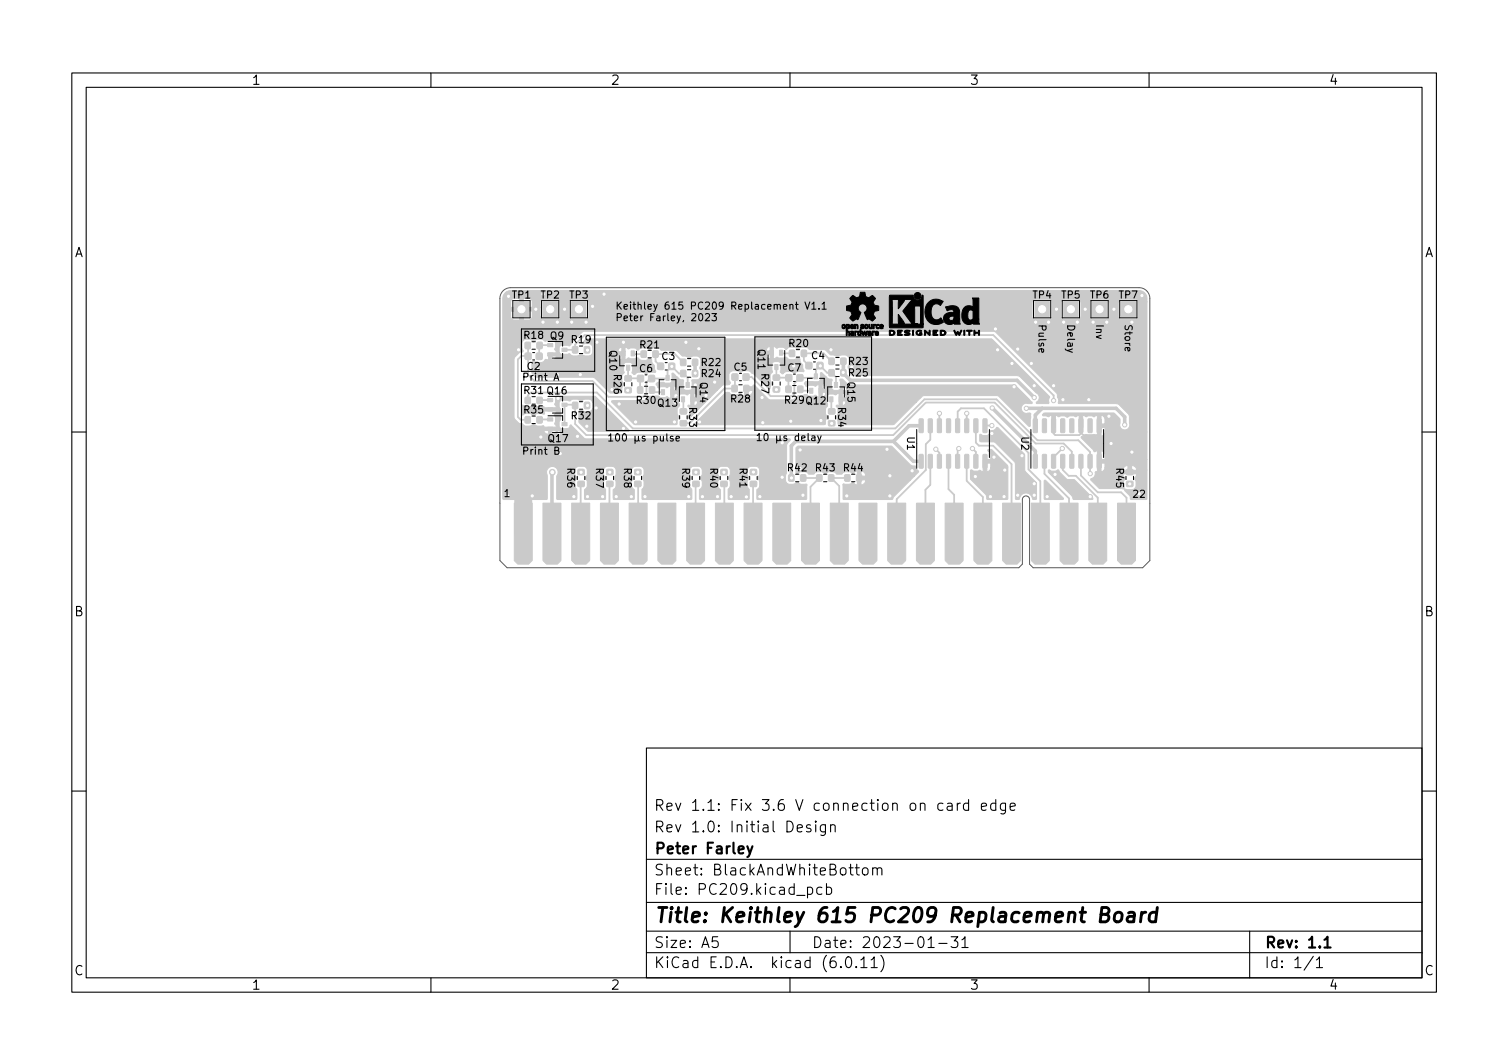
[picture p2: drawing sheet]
<svg xmlns="http://www.w3.org/2000/svg" width="210mm" height="148mm" viewBox="0 0 210 148" stroke-linecap="round" stroke-linejoin="round" font-family="sans-serif">
<g fill="#cacaca" stroke="#cacaca" stroke-width=".14">
<path d="M71.6 70.1h2.5v8l-.5 .5h-1.5l-.5-.5z"/>
<path d="M75.6 70.1h2.5v8l-.5 .5h-1.5l-.5-.5z"/>
<path d="M79.6 70.1h2.5v8l-.5 .5h-1.5l-.5-.5z"/>
<path d="M83.6 70.1h2.5v8l-.5 .5h-1.5l-.5-.5z"/>
<path d="M87.6 70.1h2.5v8l-.5 .5h-1.5l-.5-.5z"/>
<path d="M91.6 70.1h2.5v8l-.5 .5h-1.5l-.5-.5z"/>
<path d="M95.6 70.1h2.5v8l-.5 .5h-1.5l-.5-.5z"/>
<path d="M99.6 70.1h2.5v8l-.5 .5h-1.5l-.5-.5z"/>
<path d="M103.6 70.1h2.5v8l-.5 .5h-1.5l-.5-.5z"/>
<path d="M107.6 70.1h2.5v8l-.5 .5h-1.5l-.5-.5z"/>
<path d="M111.6 70.1h2.5v8l-.5 .5h-1.5l-.5-.5z"/>
<path d="M115.6 70.1h2.5v8l-.5 .5h-1.5l-.5-.5z"/>
<path d="M119.6 70.1h2.5v8l-.5 .5h-1.5l-.5-.5z"/>
<path d="M123.6 70.1h2.5v8l-.5 .5h-1.5l-.5-.5z"/>
<path d="M127.6 70.1h2.5v8l-.5 .5h-1.5l-.5-.5z"/>
<path d="M131.6 70.1h2.5v8l-.5 .5h-1.5l-.5-.5z"/>
<path d="M135.6 70.1h2.5v8l-.5 .5h-1.5l-.5-.5z"/>
<path d="M139.6 70.1h2.5v8l-.5 .5h-1.5l-.5-.5z"/>
<path d="M143.6 70.1h2.5v8l-.5 .5h-1.5l-.5-.5z"/>
<path d="M147.6 70.1h2.5v8l-.5 .5h-1.5l-.5-.5z"/>
<path d="M151.6 70.1h2.5v8l-.5 .5h-1.5l-.5-.5z"/>
<path d="M155.6 70.1h2.5v8l-.5 .5h-1.5l-.5-.5z"/>
<path d="M94.8 50h.7v.9h-.7z"/>
<path d="M96.4 50h.7v.9h-.7z"/>
<path d="M93.1 50.6h.8v.8h-.8z"/>
<path d="M91.6 50.6h.8v.8h-.8z"/>
<path d="M103.5 52.1h.8v.8h-.8z"/>
<path d="M101.9 52.1h.8v.8h-.8z"/>
<path d="M156.1 42.1h2v2h-2z"/>
<path d="M113.7 66.1h.7v.9h-.7z"/>
<path d="M115.4 66.1h.7v.9h-.7z"/>
<path d="M115.4 51.5h.7v.8h-.7z"/>
<path d="M117.1 51.5h.7v.8h-.7z"/>
<path d="M90.4 53.9h.7v.8h-.7z"/>
<path d="M88.8 53.9h.7v.8h-.7z"/>
<path d="M152.1 42.1h2v2h-2z"/>
<path d="M96.5 67h.8v.7h-.8z"/>
<path d="M96.5 65.4h.8v.7h-.8z"/>
<path d="M143.9 63.3h.4l.2 .1v1.7l-.1 .1-.5-.1z"/>
<path d="M145.2 63.3h.4l.1 .1v1.7l-.1 .1-.5-.1z"/>
<path d="M146.4 63.3h.5l.1 .1v1.7l-.1 .1-.5-.1z"/>
<path d="M147.7 63.3h.4l.2 .1v1.7l-.1 .1-.5-.1z"/>
<path d="M149 63.3h.4l.1 .1v1.7l-.1 .1-.4-.1z"/>
<path d="M150.3 63.3h.4l.1 .1v1.7l-.1 .1-.5-.1z"/>
<path d="M151.5 63.3h.4l.2 .1v1.7l-.1 .1-.5-.1z"/>
<path d="M152.8 63.3h.4l.1 .1 .1 1.7-.1 .1-.5-.1z"/>
<path d="M152.8 58.4l.4-.1 .1 .1 .1 1.7-.1 .1h-.5z"/>
<path d="M151.5 58.4l.4-.1 .2 .1v1.7l-.1 .1h-.5z"/>
<path d="M150.3 58.4l.4-.1 .1 .1v1.7l-.1 .1h-.5z"/>
<path d="M149 58.4l.4-.1 .1 .1v1.7l-.1 .1h-.4z"/>
<path d="M147.7 58.4l.4-.1 .2 .1v1.7l-.1 .1h-.5z"/>
<path d="M146.4 58.4l.5-.1 .1 .1v1.7l-.1 .1h-.5z"/>
<path d="M145.2 58.4l.4-.1 .1 .1v1.7l-.1 .1h-.5z"/>
<path d="M143.9 58.4l.4-.1 .2 .1v1.7l-.1 .1h-.5z"/>
<path d="M103.6 53.7h.7v.8h-.7z"/>
<path d="M101.9 53.7h.7v.8h-.7z"/>
<path d="M76.3 58.2h.7v.4h-.7z"/>
<path d="M76.3 59.5h.7v.4h-.7z"/>
<path d="M78.3 58.8h.7v.5h-.7z"/>
<path d="M108.5 48.8h.5v.7h-.5z"/>
<path d="M107.2 48.8h.5v.7h-.5z"/>
<path d="M107.9 50.8h.4v.7h-.4z"/>
<path d="M100.4 67h.8v.7h-.8z"/>
<path d="M100.4 65.4h.8v.7h-.8z"/>
<path d="M109.8 66.1h.7v.9h-.7z"/>
<path d="M111.5 66.1h.7v.9h-.7z"/>
<path d="M148.1 42.1h2v2h-2z"/>
<path d="M75.6 42.1h2v2h-2z"/>
<path d="M94.8 51.6h.7v.8h-.7z"/>
<path d="M96.4 51.6h.7v.8h-.7z"/>
<path d="M76.3 47.8h.7v.5h-.7z"/>
<path d="M76.3 49.1h.7v.5h-.7z"/>
<path d="M78.3 48.5h.7v.4h-.7z"/>
<path d="M112.7 54.1h.5v.7h-.5z"/>
<path d="M114 54.1h.5v.7h-.5z"/>
<path d="M113.4 52.1h.4v.7h-.4z"/>
<path d="M109.4 52.2h.8v.8h-.8z"/>
<path d="M111 52.2h.8v.8h-.8z"/>
<path d="M92.1 54.3h.4v.7h-.4z"/>
<path d="M93.4 54.3h.4v.7h-.4z"/>
<path d="M92.7 52.3h.5v.7h-.5z"/>
<path d="M73.1 55.3h.7v.9h-.7z"/>
<path d="M74.8 55.3h.7v.9h-.7z"/>
<path d="M94.9 55.3h.4v.7h-.4z"/>
<path d="M96.2 55.3h.4v.7h-.4z"/>
<path d="M95.5 53.3h.5v.7h-.5z"/>
<path d="M71.6 42.1h2v2h-2z"/>
<path d="M90.9 48.9h.7v.8h-.7z"/>
<path d="M89.3 48.9h.7v.8h-.7z"/>
<path d="M87 52.3h.9v.7h-.9z"/>
<path d="M87 54h.9v.7h-.9z"/>
<path d="M73.1 49.2h.8v.8h-.8z"/>
<path d="M74.7 49.2h.8v.8h-.8z"/>
<path d="M128 63.3h.4l.2 .1v1.7l-.1 .1-.5-.1z"/>
<path d="M129.3 63.3h.4l.1 .1v1.7l-.1 .1-.5-.1z"/>
<path d="M130.5 63.3h.5l.1 .1v1.7l-.1 .1-.5-.1z"/>
<path d="M131.8 63.3h.4l.2 .1v1.7l-.1 .1-.5-.1z"/>
<path d="M133.1 63.3h.4l.1 .1v1.7l-.1 .1-.4-.1z"/>
<path d="M134.4 63.3h.4l.1 .1v1.7l-.1 .1-.5-.1z"/>
<path d="M135.6 63.3h.4l.2 .1v1.7l-.1 .1-.5-.1z"/>
<path d="M136.9 63.3h.4l.1 .1 .1 1.7-.1 .1-.5-.1z"/>
<path d="M136.9 58.4l.4-.1 .1 .1 .1 1.7-.1 .1h-.5z"/>
<path d="M135.6 58.4l.4-.1 .2 .1v1.7l-.1 .1h-.5z"/>
<path d="M134.4 58.4l.4-.1 .1 .1v1.7l-.1 .1h-.5z"/>
<path d="M133.1 58.4l.4-.1 .1 .1v1.7l-.1 .1h-.4z"/>
<path d="M131.8 58.4l.4-.1 .2 .1v1.7l-.1 .1h-.5z"/>
<path d="M130.5 58.4l.5-.1 .1 .1v1.7l-.1 .1h-.5z"/>
<path d="M129.3 58.4l.4-.1 .1 .1v1.7l-.1 .1h-.5z"/>
<path d="M128 58.4l.4-.1 .2 .1v1.7l-.1 .1h-.5z"/>
<path d="M107.7 52.2h.8v.7h-.8z"/>
<path d="M107.7 53.9h.8v.7h-.8z"/>
<path d="M156.9 65.4h.8v.7h-.8z"/>
<path d="M156.9 67h.8v.7h-.8z"/>
<path d="M115.4 49.9h.7v.8h-.7z"/>
<path d="M117.1 49.9h.7v.8h-.7z"/>
<path d="M79.6 42.1h2v2h-2z"/>
<path d="M104.5 67h.8v.7h-.8z"/>
<path d="M104.5 65.4h.8v.7h-.8z"/>
<path d="M94.7 58.6h.9v.7h-.9z"/>
<path d="M94.7 56.9h.9v.7h-.9z"/>
<path d="M81.4 56h.7v.9h-.7z"/>
<path d="M79.7 56h.7v.9h-.7z"/>
<path d="M79.7 48.3h.7v.8h-.7z"/>
<path d="M81.4 48.3h.7v.8h-.7z"/>
<path d="M80.5 67h.8v.7h-.8z"/>
<path d="M80.5 65.4h.8v.7h-.8z"/>
<path d="M73.1 58h.7v.9h-.7z"/>
<path d="M74.8 58h.7v.9h-.7z"/>
<path d="M84.5 67h.8v.7h-.8z"/>
<path d="M84.5 65.4h.8v.7h-.8z"/>
<path d="M113.8 50.5h.8v.8h-.8z"/>
<path d="M112.2 50.5h.8v.8h-.8z"/>
<path d="M117.6 66.1h.7v.9h-.7z"/>
<path d="M119.3 66.1h.7v.9h-.7z"/>
<path d="M76.3 55.5h.7v.4h-.7z"/>
<path d="M76.3 56.8h.7v.4h-.7z"/>
<path d="M78.3 56.1h.7v.5h-.7z"/>
<path d="M115.5 55.3h.5v.7h-.5z"/>
<path d="M116.8 55.3h.5v.7h-.5z"/>
<path d="M116.2 53.3h.4v.7h-.4z"/>
<path d="M88.8 52.3h.8v.8h-.8z"/>
<path d="M90.3 52.3h.8v.8h-.8z"/>
<path d="M111.6 48.8h.7v.8h-.7z"/>
<path d="M109.9 48.8h.7v.8h-.7z"/>
<path d="M111.1 53.8h.7v.8h-.7z"/>
<path d="M109.4 53.8h.7v.8h-.7z"/>
<path d="M87.9 48.9h.4v.7h-.4z"/>
<path d="M86.6 48.9h.4v.7h-.4z"/>
<path d="M87.2 50.9h.5v.7h-.5z"/>
<path d="M144.1 42.1h2v2h-2z"/>
<path d="M88.4 67h.8v.7h-.8z"/>
<path d="M88.4 65.4h.8v.7h-.8z"/>
<path d="M115.4 58.6h.8v.7h-.8z"/>
<path d="M115.4 56.9h.8v.7h-.8z"/>
<path d="M73.1 47.7h.7v.8h-.7z"/>
<path d="M74.8 47.7h.7v.8h-.7z"/>
<path d="M70.3 40.8l.4-.3h.4h87.5a1.09 1.09 0 0 1 1.1 1.1v.4h-1.2l-.1-.2-.3-.1h-2l-.3 .1-.1 .2h-1.2l-.2-.3h-.2h-2h-.2l-.2 .3h-1.2l-.2-.3h-.2h-2l-.3 .1-.1 .2h-1.2l-.2-.3h-.2h-2l-.3 .1-.1 .2h-61.7l-.2-.3h-.2h-2h-.2l-.2 .3h-1.2l-.2-.3h-.2h-2h-.2l-.2 .2v.9h-1.1v-.9l-.1-.2-.3-.1h-.8v1.2h-.5v-1.2h-.9l-.3 .1-.1 .3v.8h4.1v1.3h-1.1v-.8h-1.2v1.3h-.5v-1.3h-1.3v.9l.2 .2 .3 .2h2.1l.3-.2 .1-.3h1.1l.2 .3 .2 .1 2.1-.1 .2-.1 .1-.2v-2.1h1.2v2.1l.2 .3 .2 .1 2.2-.1 .2-.3v-2.1h61.7v2.1l.2 .3 .2 .1 2.2-.1 .2-.3v-2.1h1.2v2.1l.3 .3h2.3l.2-.3v-2.1h1.2v2.1l.2 .3h2.3l.2-.1 .1-.2v-2.1h1.2v2.1l.2 .3 2.2 .1 .2-.1 .2-.3v-2.1h1.2v18.2h-5.8v-.7l-.6 .1v1.2l.4-.3 .2-.3h5.8v3.8h-5.8l-.1-.9-.2-.2-.3-.1v1.2h6.4v1.5l-1.4-.1a.69 .69 0 0 0-.7-.6v.7h-.5l-.1-.7-.3 .1-.2 .2h-2.6v-.6h-.6v1.2l.4-.2 .2-.4h2.6l-.2 .4h3.4l-.1 4h-2.1l-.2-.5-.7-.7a.21 .21 0 0 1 .2-.2 .21 .21 0 0 1 .2 .1h.7l.4-.3 .1-.9-.3-.4 .4-.6h-2l.1 .2 .3 .4-.3 .4 .1 .8a.16 .16 0 0 1 0 .3 .16 .16 0 0 1-.3-.1h-3.1l-1.2-1.1v-.2l.1-.1a.79 .79 0 0 0 .5-.9h.3v-2.9l-.5 .1-.1-.3-1.6-1.6v-.2l.3-.1a.34 .34 0 0 1 .6-.1l.6 .1 .3-.2 .4 .3v-3l-.2 .1a.34 .34 0 0 1-.5 0h-.6l-.3 .1-.4-.2v1.7h-.4l-.1-.1v-1.6l-.2 .1a.34 .34 0 0 1-.6 0h-.5l-.4 .2-.4-.2-.8 .1-.4-.2-.1 1.7h-.3l-.2-.1v-1.6l-.1 .1a.34 .34 0 0 1-.6 0h-.4l-.1-.1 .2-.3h9.7l.8 .8v.7h-2l-.1-.8-.2-.3-.3-.1v1.2h2.6v.2a.7 .7 0 0 0 .8 .7 .7 .7 0 0 0 .6-.9l-.1-1.3-1.3-1.3-.3-.2h-8.2v-.6l-.3-.9-8.4-8.4-.3-.2h-57l-.3 .2-1.4 1.3-.4 .6-1.1-.1-.3 .1v.8l.1 .3h1.1a.23 .23 0 0 1 .4 .1l.2 .2h.6l.3-.1 .2-.2h.2a.87 .87 0 0 0 1 .3h.1a.59 .59 0 0 0 .4-.6v-.7l-.1-.3-.3-.1-.6-.1a.25 .25 0 0 1-.4 0l.6-.6h56.4l8 8-.1 1h-1.6l-.1-.2 .3-.2a.7 .7 0 0 0-.2-1l-2.3-2.3-.4-.2h-23l-.4-.4-.2-.7 .1-.6v-.6a.58 .58 0 0 0-.5-.6l-.6 .1-.5 .3-.5-.3-.5-.1-.8-.7h-2l-.4-.3-.2-.1-.6 .1-.5 .3-.5-.3h-.8a.26 .26 0 0 1-.2 .2 .26 .26 0 0 1-.3-.1 .72 .72 0 0 0-.8-.1h-.1a.45 .45 0 0 1-.6-.1h-.1v.6h-.5v-.6l-.3 .1-.2 .3v.2h1v1.1h-.5v-.7h-.5v.2l.2 .3 .2 .2 .8-.1a.28 .28 0 0 1 .5-.1l.6 .1a.47 .47 0 0 1 .8 .1l.7 .1 .4-.2a.28 .28 0 0 1 .4-.1 .28 .28 0 0 1 .1 .4l.1 .3 .3 .3v.5l.2 .4-.1 .1h-1a.33 .33 0 0 1-.3 .2 .33 .33 0 0 1-.3-.2l-.8-.1-.4 .3h-.2l-.3-.2 .1-.3v-1a.76 .76 0 0 0-.8-.1h-.3l-.1 .2v.9a.39 .39 0 0 1-.2 .6l-.1 .8 .4 .5-.3 .3-.1 .4-.1 .1-2.2-2.1-.7-.5-.8 .1a.33 .33 0 0 1-.3 .2 .33 .33 0 0 1-.3-.2l-.8-.1-.3 .2-.2 .4v.7l.2 .4-.2 .3h-.9l-.7 .8h-5.6l-.1-.5-.4-.1v.6h6.1l-1 1h-1.8l-.1-.5-.4-.1 .1 .6h2.2l-.7 .6h-1.1v-.2h-.5l.1 .7 .3-.2 .1-.3h1.1l-2.2 2.3a.17 .17 0 0 1-.2-.1 .17 .17 0 0 1-.1-.2l.2-.1a.92 .92 0 0 0 .1-.9v-.1a.37 .37 0 0 1-.1-.5l.3 .1v-1.7l-.5 .2-.3-.1a.85 .85 0 0 0-.8 .1l-.2 .1-.1-.3-.5 .1v.6l.5-.3h.2v.8l.1 .2a.39 .39 0 0 1-.2 .6l-.1 .8 .3 .5-.3 .5-.1 .5h-5.8l-3.2-3.2 .1-.1h4.4l.2-.1 .5-.5h1.3a.73 .73 0 0 0 .9 .2l.1-.1a.45 .45 0 0 1 .6 .2h.1v-1.7h-.3a.28 .28 0 0 1-.5 .1h-.5l-.4 .1-.3-.5 .2-.3h.8l.3 .2a.64 .64 0 0 0 .9-.4v-.9a.12 .12 0 0 1 0-.1 .12 .12 0 0 1 .2 0l.8 .8 .6 .1-.1 1.2a.67 .67 0 0 0 .9 .3l.2-.1 .2-.2v-1a.16 .16 0 0 1-.1-.2 .16 .16 0 0 1 .2 0l.8-.1 .3-.4v-.7l-.2-.5 .2-.3v-.8l-.1-.2-.2-.2-.9-.1-.5 .3-.4-.3-.5-.1-.8-.7h-2.1l-.3-.3-.3-.1-.6 .1-.4 .3-.6-.4-.6 .1-.5 .3-.1-.2a.76 .76 0 0 0-.8-.1l-.4 .1-.5-.2v.6h-.4v-.6h-.3l-.2 .2v.4h.9v1.1h-.4v-.7h-.5v.2h-9.3v.5l.4-.1 .3-.4h8.6l.1 .3 .3 .2h.6l.4-.3 .4 .2 .7-.1a.28 .28 0 0 1 .4 .1 1.06 1.06 0 0 0 1 .2l.4-.4 .3 .3 .1 .4 .3 .4v.5l.2 .4-.1 .1h-.9a.33 .33 0 0 1-.3 .2 .33 .33 0 0 1-.3-.2l-.8-.1-.5 .3h-.2a.31 .31 0 0 1-.1-.5v-.9a.67 .67 0 0 0-.9-.2h-.2l-.2 .2 .1 1.2-.3 .4v.7l.3 .5-.3 .5v.7h-1.6l-2.4-2.2h-8l-.5-.6v-1.5a.29 .29 0 0 1 .2-.2 .29 .29 0 0 1 .3 .2l.8 .1 .3-.1 .3-.4 .4 .1v-.9l1.1-.1-.1-.2a.33 .33 0 0 1 0-.6l-.1-.6-.1-.2-1-.1-.3 .1-.1-.1a1.05 1.05 0 0 0-1-.2l-.5 .4-.2-.2a1 1 0 0 0-1.3 .1l-.1 .9 .2 .5-.1 .1-.5 .2-.6 .5-.1 .3v8.3l.6 .6 .5 .1 .4 .3h.7l.5-.3 .5 .3h.8l.2 .2h1.7l-.1-.3a.33 .33 0 0 1 0-.5v-.6a.35 .35 0 0 1-.1-.5l.2-.4h-1.7v.3a.12 .12 0 0 1 0 .2 .12 .12 0 0 1-.2 0l-.8-.1-.5 .3-.2-.1a1.16 1.16 0 0 0-1-.2l-.3 .2-.2-.1v-1.2l.1-.1 .1 .1a1.05 1.05 0 0 0 1 .1l.4-.3h.2a1.02 1.02 0 0 0 1.1 .3 .15 .15 0 0 1 .2 0 .15 .15 0 0 1 .1 .2h1.7l-.2-.4a.28 .28 0 0 1 .1-.4l-.1-.7 .2-.1h5.4l4.7 4.7-.1 .2-5.7-.1-1.2-1.2v-1.5l.3-.3 .6 .3h.6l.3-.1 .1-.3v-.9l-.1-.2-.4-.2h-.6l-.5 .3-.6-.3h-.6l-.4 .2-1.1-.1-.3 .2v.7l.2 .4v1.4l-.2 .3v.7l.2 .3h.9a.48 .48 0 0 0 .4-.5h.1l.8 .8-3.5-.1v.5h-.4v-.5h-.6v.1l.1 .3 .2 .1h.9l.3-.1 .2-.3h2.8l1 1 .3 .1h28.3l.2 .2-.4 .4-.2 .3v3.8l-.1 .4v.8l.2 .3 .2 .1h.7l.5-.3 .5 .3 .9 .1-.1 2-.1 .1-6.7-.1-.1-1.3 .4-.5v-.6l-.1-.2-.3-.3 .4-.5v-.6a.59 .59 0 0 0-.6-.6l-.7 .1a.59 .59 0 0 0-.5 .5v.6l.4 .4-.4 .6v.6l.3 .5v1.3l-2.8 .1-.1-.2v-1.2l.3-.5v-.6l-.1-.2-.3-.3 .4-.5v-.6a.59 .59 0 0 0-.6-.6l-.7 .1a.59 .59 0 0 0-.5 .5v.6l.4 .4-.4 .5v.6l.1 .3 .3 .3v1.3l-2.8 .1-.1-.2v-1.2l.4-.5v-.6l-.1-.2-.3-.3 .4-.5v-.6a.59 .59 0 0 0-.6-.6l-.7 .1a.59 .59 0 0 0-.5 .5v.6l.4 .4-.4 .6v.6l.3 .5v1.3l-6.8 .1-.1-.2v-1.2l.3-.5v-.6l-.1-.2-.3-.3 .4-.5v-.6a.59 .59 0 0 0-.6-.6l-.7 .1a.59 .59 0 0 0-.5 .5v.6l.4 .4-.4 .5v.6l.1 .3 .3 .3v1.3l-2.8 .1-.1-.2v-1.2l.4-.5v-.6l-.1-.2-.3-.3 .4-.5v-.6a.59 .59 0 0 0-.6-.6l-.7 .1a.59 .59 0 0 0-.5 .5v.6l.4 .4-.4 .6v.6l.3 .5v1.3l-2.8 .1-.1-.2v-1.2l.4-.5v-.6l-.1-.2-.3-.3 .4-.5v-.7a.58 .58 0 0 0-.6-.5l-.7 .1a.59 .59 0 0 0-.5 .5v.6l.4 .4-.4 .6v.6l.3 .5v1.3h-2.8l.1-3.3a.81 .81 0 0 0-.7-1.2 .81 .81 0 0 0-.7 1.2l-.1 3.3h-6.1v-27.9l.1-.4z"/>
<path d="M110.9 62.3l.2-.2h13l2.7 2.7 .7 .1 .1 .4 .3 .3-.6 .7h-6.8a.7 .7 0 0 0-.6-.7v.7h7.4l-.6 .6-6.8-.1v.7l.5-.2 .1-.4h6.2l-2.2 2.2-.3 .5-6.7-.1-.1-2a.23 .23 0 0 1 .3-.1h.6l.4-.2 .7 .3v-1.9l-.5 .2a.15 .15 0 0 1-.2 .1 .15 .15 0 0 1-.1-.1 1.05 1.05 0 0 0-1-.1l-.4 .3h-.6l-.3-.2a1.05 1.05 0 0 0-.9-.1l-.5 .3-.2-.2a1.05 1.05 0 0 0-1-.1l-.4 .3h-.6l-.3-.2a1.05 1.05 0 0 0-.9-.1l-.5 .3-.2-.2z"/>
<path d="M136.4 60.5h.2l.3 .2h.5l.3-.2 .1-.2a.25 .25 0 0 1 .1-.3 .25 .25 0 0 1 .3 0l.3-.2 .3-.3h.1l3.8 3.8v2.3l1.6 1.7v2.2h-.5a.94 .94 0 0 0-1-.8 .94 .94 0 0 0-.9 .8l-.4 .1-.1-.2-.1-5-2.7-2.8-2.1-.1-.1-.1z"/>
<path d="M145.4 66.9h.2l2.5 2.4-.1 .2h-2.6z"/>
<path d="M137.6 62.6h.5l2.2 2.2v.3h-2.3v-.6h-.6v1.2l.4-.2 .2-.4h2.3v4.4h-2.9l-.1-.6-2.2-2.2 .1-1.2 .1-.1 .4 .2 .6-.1a.26 .26 0 0 1 .4 .2h.2v-1.6l1.1-.1v-.7l-.2-.3a.31 .31 0 0 1-.2-.4z"/>
<path d="M146 65.5l.9 .1 .4-.2 .3 .4 .9 .9 1.1 .1 2.6 2.6v.1l-.1 .1-2.6-.1-.2-.4-3.3-3.3z"/>
<path d="M96.8 58.9l4.3-4.2h.4l.3 .2 .2 .1h.6l.4-.3 .7 .4v-1.1l.1-.1h1l.1-.2 .1-.1 .8 .8h-1.6v.7l.4-.2 .2-.5h1l1.2 1.2 .3 .1h3.1l.2-.1 .5-.5h.7l.3-.2 .3 .1a.76 .76 0 0 0 .8 .2l.4-.2 .4 .3v-1.7h-.2a.28 .28 0 0 1-.5 .1h-.7l-.3 .1-.3-.4 .2-.3 1.2 .1a.64 .64 0 0 0 .8-.4v-.8l.2-.1 .9 .8 .6 .1-.1 .4v1h-.8l-.1-.5-.4-.1v.6h1.4a.76 .76 0 0 0 .8 .2l.2-.1 .1-.2v-.9l-.1-.3 .2-.1h.2l.7 .7 .4 .1h22.9l2.4 2.5-.1 .1h-.4a.71 .71 0 0 0-1 .7 .71 .71 0 0 0 1 .6h.3v.2v1.6l-.1 .1h-.2l-4.1-4.2-.3-.1h-10.1h-.2l-.3 .3h-10.4l-.1-.5-.4-.1v.6h10.9l-.6 .6h-9.8v-.2h-.5v.7l.3-.2 .2-.3h9.8l-3.2 3.1h-7.6l-.1-.1-.1-.6-.3-.3 .2-.2a.93 .93 0 0 0 .2-.9v-.1a.37 .37 0 0 1-.2-.5l.3 .1v-1.7h-1.8v-.2l-.5 .1v.6l.3-.2 .2-.3h1.6a.28 .28 0 0 1-.5 .1h-.7l-.3 .2 .1 1.4-.3 .4v.6l.1 .3 .3 .3-.3 .3-.1 .7h-.1h-17.9h-.1z"/>
<circle cx="133.5" cy="62.5" r=".3"/>
<circle cx="130.3" cy="62.6" r=".3"/>
<circle cx="151.8" cy="66" r=".3"/>
<circle cx="111.4" cy="62.7" r=".3"/>
<circle cx="86.8" cy="47.7" r=".3"/>
<circle cx="154.1" cy="44.9" r=".3"/>
<circle cx="141.7" cy="69" r=".3"/>
<circle cx="97.3" cy="48.6" r=".3"/>
<circle cx="81.8" cy="69.2" r=".3"/>
<circle cx="80.4" cy="60.8" r=".3"/>
<circle cx="96.8" cy="53.6" r=".3"/>
<circle cx="145.8" cy="69.2" r=".3"/>
<circle cx="150" cy="44.9" r=".3"/>
<circle cx="123.9" cy="66.3" r=".3"/>
<circle cx="140.9" cy="50.6" r=".3"/>
<circle cx="144" cy="67.4" r=".3"/>
<circle cx="159" cy="41.2" r=".3"/>
<circle cx="142.3" cy="63.5" r=".3"/>
<circle cx="70.8" cy="41.3" r=".3"/>
<circle cx="83" cy="56.8" r=".3"/>
<circle cx="81.6" cy="44.9" r=".3"/>
<circle cx="146.7" cy="53.7" r=".3"/>
<circle cx="87.9" cy="69.2" r=".3"/>
<circle cx="83.1" cy="47.7" r=".3"/>
<circle cx="123.9" cy="69.1" r=".3"/>
<circle cx="143.6" cy="50.6" r=".3"/>
<circle cx="97.8" cy="69.2" r=".3"/>
<circle cx="138.4" cy="63.7" r=".3"/>
<circle cx="80.8" cy="52.2" r=".3"/>
<circle cx="110.1" cy="58.7" r=".3"/>
<circle cx="77.8" cy="60.3" r=".3"/>
<circle cx="95.9" cy="69.2" r=".3"/>
<circle cx="86.8" cy="59.7" r=".3"/>
<circle cx="137.9" cy="69.2" r=".3"/>
<circle cx="138.6" cy="45.8" r=".3"/>
<circle cx="151.1" cy="43.1" r=".3"/>
<circle cx="154.7" cy="61.8" r=".3"/>
<circle cx="146" cy="44.9" r=".3"/>
<circle cx="78" cy="63.2" r=".3"/>
<circle cx="148.1" cy="44.9" r=".3"/>
<circle cx="148" cy="55.7" r=".3"/>
<circle cx="106.2" cy="58.9" r=".3"/>
<circle cx="72.2" cy="48.7" r=".3"/>
<circle cx="82.5" cy="42.7" r=".3"/>
<circle cx="123.5" cy="62.6" r=".3"/>
<circle cx="79.6" cy="44.9" r=".3"/>
<circle cx="138.1" cy="60.4" r=".3"/>
<circle cx="152.2" cy="44.9" r=".3"/>
<circle cx="75.6" cy="44.9" r=".3"/>
<circle cx="108.9" cy="61.7" r=".3"/>
<circle cx="138.9" cy="48.7" r=".3"/>
<circle cx="74.1" cy="69.1" r=".3"/>
<circle cx="99.5" cy="53.2" r=".3"/>
<circle cx="84.1" cy="41" r=".3"/>
<circle cx="139.8" cy="69.2" r=".3"/>
<circle cx="157.6" cy="44.9" r=".3"/>
<circle cx="89.8" cy="69.2" r=".3"/>
<circle cx="75.3" cy="60.9" r=".3"/>
<circle cx="114.3" cy="58.6" r=".3"/>
<circle cx="151.8" cy="69.2" r=".3"/>
<circle cx="106.1" cy="55.4" r=".3"/>
<circle cx="108.9" cy="66.5" r=".3"/>
<circle cx="146.9" cy="66.1" r=".3"/>
<circle cx="74.6" cy="43.1" r=".3"/>
<circle cx="127" cy="65.6" r=".3"/>
<circle cx="83.9" cy="69.2" r=".3"/>
<circle cx="141.2" cy="53.9" r=".3"/>
<circle cx="101.8" cy="69.2" r=".3"/>
<circle cx="95.5" cy="47.7" r=".3"/>
<circle cx="85.8" cy="69.2" r=".3"/>
<circle cx="139.9" cy="65.5" r=".3"/>
<circle cx="97.4" cy="58.8" r=".3"/>
<circle cx="81.7" cy="59.4" r=".3"/>
<circle cx="78.6" cy="43.1" r=".3"/>
<circle cx="144" cy="69" r=".3"/>
<circle cx="105.8" cy="69.2" r=".3"/>
<circle cx="99.9" cy="69.2" r=".3"/>
<circle cx="93.9" cy="58.8" r=".3"/>
<circle cx="141.7" cy="48.6" r=".3"/>
<circle cx="151.6" cy="55.7" r=".3"/>
<circle cx="154.4" cy="58" r=".3"/>
<circle cx="135.8" cy="66.4" r=".3"/>
<circle cx="155.1" cy="43.1" r=".3"/>
<circle cx="88.5" cy="58.8" r=".3"/>
<circle cx="117.9" cy="69.1" r=".3"/>
<circle cx="147.1" cy="43.1" r=".3"/>
<circle cx="86.2" cy="56.3" r=".3"/>
<circle cx="144" cy="53.7" r=".3"/>
<circle cx="144.2" cy="44.9" r=".3"/>
<circle cx="111.8" cy="69" r=".3"/>
<circle cx="157.6" cy="63" r=".3"/>
<circle cx="77.6" cy="44.9" r=".3"/>
<circle cx="115.7" cy="48.7" r=".3"/>
<circle cx="79.9" cy="69.2" r=".3"/>
<circle cx="103.9" cy="69.2" r=".3"/>
<circle cx="81.8" cy="48.8" r=".3"/>
<circle cx="156.6" cy="59.2" r=".3"/>
<circle cx="110.2" cy="66.6" r=".3"/>
<circle cx="76.9" cy="65.8" r=".4"/>
<circle cx="138.2" cy="56.8" r=".3"/>
<circle cx="142.9" cy="56.9" r=".3"/>
<circle cx="81.8" cy="56.5" r=".3"/>
<circle cx="80.9" cy="65.8" r=".3"/>
<circle cx="84.9" cy="65.8" r=".3"/>
<circle cx="88.8" cy="65.8" r=".3"/>
<circle cx="96.9" cy="65.8" r=".3"/>
<circle cx="100.8" cy="65.8" r=".3"/>
<circle cx="104.9" cy="65.7" r=".3"/>
<circle cx="157.3" cy="67.4" r=".3"/>
<circle cx="114.2" cy="50.9" r=".3"/>
<circle cx="115.8" cy="59" r=".3"/>
<circle cx="117.4" cy="51.9" r=".3"/>
<circle cx="96.8" cy="52" r=".3"/>
<circle cx="144" cy="55.4" r=".3"/>
<circle cx="87.4" cy="54.4" r=".3"/>
<circle cx="108.1" cy="54.3" r=".3"/>
<circle cx="93.5" cy="51" r=".3"/>
<circle cx="135.4" cy="62.5" r=".3"/>
<circle cx="138.1" cy="59.3" r=".3"/>
<circle cx="134.6" cy="57.6" r=".3"/>
<circle cx="147.9" cy="62.5" r=".3"/>
<circle cx="146.7" cy="55.8" r=".3"/>
<circle cx="130.8" cy="57.6" r=".3"/>
</g>
<g fill="none" stroke="#cacaca" stroke-width=".25">
<path d="M73.5 48.1v4.1M73.5 49.6h-.9l-.5 .5v8l.4 .4h1M73.9 54.7h9.2l5 5h36.6l4-4.1h10.1l5.7 5.7h5.7l1.6 1.6v3.1M76.6 48.1h-1.4l-.1 .1v1.4M76.6 58.4l-1.5 .1M78.6 59.1v-2.7h1.4l.1 .1v2.5l1.5 1.6h42.8l4.5-4.5h9.6l5.7 5.7h3.9l1.1 1.1v1.3M80.1 48v.7h-1.5M81.4 46.7h56.9l8.4 8.4v.7M87.5 51.2v1.5h1.7l-.1 1.6M88.1 49.2l.1 .1h1.4M90.8 54.3l.3 .3h1.2M93.5 51l-.5 .6v1l-.1 .1h-2.3l-.6 .6v1.6l-.4 .4h-4.9l-2.2-2.2h-8.1"/>
<path d="M93.5 51l1 1h.6l.7 .6v1M95.1 55.6l.1 1.7M95.1 50.5l-1.1-1.2h-2.7v1l.7 .7M102.3 52.5v1.6h-1.4l-4.9 4.8M108.1 51.1v1.5h1.7v1.6M108.8 49.1l.1 .1h1.4M111.4 54.2l.2 .2h1.4M114.2 50.9l-.6 .6v.9l-.2 .2h-2l-.8 .8v1.5l-.3 .3h-3l-2.6-2.7h-.8M114.2 50.9l1 1h.6l.6 .6v1.1M115.8 55.6v1.7M115.8 50.3l-1.1-1.1h-2.8v1l.7 .7M129.5 59.3v1.9l-.6 .7v3.6l-4 4v4.8"/>
<path d="M130.8 57.6v1.7M130.8 57.6h.1M133.3 59.3v-2l.5-.4h3.2l6.2 6.2v2.3l1.7 1.6v7.3M134.6 57.6h.1M134.6 57.6v1.7M135.9 59.3v2.3l.4 .5h2l2.6 2.5v9.7M138.1 59.3h-.9M146.7 59.3v1.1l.2 .2h3.4l.2-.2v-1.1M153.1 59.3v1.1l-.2 .2h-2.1l-.3-.3M80.9 67.4v6.9M84.9 67.4v6.9M88.8 67.4l.1 6.9"/>
<path d="M96.9 67.4v6.9M100.8 67.4l.1 6.9M104.9 67.4v6.9M111.8 66.6h2.3l-1.2 1.2v6.5M118 66.6h-2.3l1.2 1.1v6.6M129.5 64.2v3.3l-.6 .7v6.1M130.3 62.6l.5 .5v1.1M132.1 64.2v3.9l.8 .8v5.4M133.5 62.5l-.2 .1v1.6M134.6 64.2v2.8l2.3 2.2v5.1M134.6 64.2h.1M135.4 62.5l.5 .4v1.3"/>
<path d="M145.4 64.2v1.8l3.5 3.4v4.9M147.9 62.5l-1.2 1.2v.5M148 64.2v1.2l.8 .9h1l3.1 3v5M150.5 64.2v2l2.4 2.4h3.2l.8 .7v5"/>
</g>
<path d="M72.9 69v5.3" fill="none" stroke="#cacaca" stroke-width="2.5"/>
<path d="M96.8 50.5v1.5M117.4 50.3v1.7l1 1h23.2l2.4 2.4M128.3 59.3h-1.7l-2.2 2.2M138.2 56.8l6 6v1.4M142.9 56.9h12.5l1.2 1.2v1.1M145.1 56.9l-.9 .9v1.5M76.9 65.8v8.5M110.2 62.1v4.5M110.8 61.5h13.6M124.4 61.5l2.8 2.7h1.1" fill="none" stroke="#cacaca" stroke-width=".5"/>
<g fill="#fff" stroke="#fff" stroke-width=".14">
<circle cx="133.5" cy="62.5" r=".15"/>
<circle cx="130.3" cy="62.6" r=".15"/>
<circle cx="151.8" cy="66" r=".15"/>
<circle cx="111.4" cy="62.7" r=".15"/>
<circle cx="86.8" cy="47.7" r=".15"/>
<circle cx="154.1" cy="44.9" r=".15"/>
<circle cx="141.7" cy="69" r=".15"/>
<circle cx="97.3" cy="48.6" r=".15"/>
<circle cx="81.8" cy="69.2" r=".15"/>
<circle cx="80.4" cy="60.8" r=".15"/>
<circle cx="145.8" cy="69.2" r=".15"/>
<circle cx="150" cy="44.9" r=".15"/>
<circle cx="123.9" cy="66.3" r=".15"/>
<circle cx="140.9" cy="50.6" r=".15"/>
<circle cx="144" cy="67.4" r=".15"/>
<circle cx="159" cy="41.2" r=".15"/>
<circle cx="142.3" cy="63.5" r=".15"/>
<circle cx="70.8" cy="41.3" r=".15"/>
<circle cx="83" cy="56.8" r=".15"/>
<circle cx="81.6" cy="44.9" r=".15"/>
<circle cx="146.7" cy="53.7" r=".15"/>
<circle cx="87.9" cy="69.2" r=".15"/>
<circle cx="83.1" cy="47.7" r=".15"/>
<circle cx="123.9" cy="69.1" r=".15"/>
<circle cx="143.6" cy="50.6" r=".15"/>
<circle cx="97.8" cy="69.2" r=".15"/>
<circle cx="138.4" cy="63.7" r=".15"/>
<circle cx="80.8" cy="52.2" r=".15"/>
<circle cx="110.1" cy="58.7" r=".15"/>
<circle cx="77.8" cy="60.3" r=".15"/>
<circle cx="95.9" cy="69.2" r=".15"/>
<circle cx="86.8" cy="59.7" r=".15"/>
<circle cx="137.9" cy="69.2" r=".15"/>
<circle cx="138.6" cy="45.8" r=".15"/>
<circle cx="151.1" cy="43.1" r=".15"/>
<circle cx="154.7" cy="61.8" r=".15"/>
<circle cx="146" cy="44.9" r=".15"/>
<circle cx="148" cy="55.7" r=".15"/>
<circle cx="106.2" cy="58.9" r=".15"/>
<circle cx="72.2" cy="48.7" r=".15"/>
<circle cx="82.5" cy="42.7" r=".15"/>
<circle cx="123.5" cy="62.6" r=".15"/>
<circle cx="79.6" cy="44.9" r=".15"/>
<circle cx="138.1" cy="60.4" r=".15"/>
<circle cx="75.6" cy="44.9" r=".15"/>
<circle cx="108.9" cy="61.7" r=".15"/>
<circle cx="138.9" cy="48.7" r=".15"/>
<circle cx="74.1" cy="69.1" r=".15"/>
<circle cx="99.5" cy="53.2" r=".15"/>
<circle cx="84.1" cy="41" r=".15"/>
<circle cx="139.8" cy="69.2" r=".15"/>
<circle cx="89.8" cy="69.2" r=".15"/>
<circle cx="75.3" cy="60.9" r=".15"/>
<circle cx="114.3" cy="58.6" r=".15"/>
<circle cx="151.8" cy="69.2" r=".15"/>
<circle cx="106.1" cy="55.4" r=".15"/>
<circle cx="108.9" cy="66.5" r=".15"/>
<circle cx="146.9" cy="66.1" r=".15"/>
<circle cx="74.6" cy="43.1" r=".15"/>
<circle cx="127" cy="65.6" r=".15"/>
<circle cx="83.9" cy="69.2" r=".15"/>
<circle cx="141.2" cy="53.9" r=".15"/>
<circle cx="101.8" cy="69.2" r=".15"/>
<circle cx="95.5" cy="47.7" r=".15"/>
<circle cx="85.8" cy="69.2" r=".15"/>
<circle cx="139.9" cy="65.5" r=".15"/>
<circle cx="97.4" cy="58.8" r=".15"/>
<circle cx="81.7" cy="59.4" r=".15"/>
<circle cx="78.6" cy="43.1" r=".15"/>
<circle cx="144" cy="69" r=".15"/>
<circle cx="105.8" cy="69.2" r=".15"/>
<circle cx="99.9" cy="69.2" r=".15"/>
<circle cx="93.9" cy="58.8" r=".15"/>
<circle cx="141.7" cy="48.6" r=".15"/>
<circle cx="151.6" cy="55.7" r=".15"/>
<circle cx="154.4" cy="58" r=".15"/>
<circle cx="135.8" cy="66.4" r=".15"/>
<circle cx="155.1" cy="43.1" r=".15"/>
<circle cx="88.5" cy="58.8" r=".15"/>
<circle cx="117.9" cy="69.1" r=".15"/>
<circle cx="147.1" cy="43.1" r=".15"/>
<circle cx="86.2" cy="56.3" r=".15"/>
<circle cx="144" cy="53.7" r=".15"/>
<circle cx="111.8" cy="69" r=".15"/>
<circle cx="157.6" cy="63" r=".15"/>
<circle cx="77.6" cy="44.9" r=".15"/>
<circle cx="115.7" cy="48.7" r=".15"/>
<circle cx="79.9" cy="69.2" r=".15"/>
<circle cx="103.9" cy="69.2" r=".15"/>
<circle cx="81.8" cy="48.8" r=".15"/>
<circle cx="156.6" cy="59.2" r=".15"/>
<circle cx="110.2" cy="66.6" r=".15"/>
<circle cx="76.9" cy="65.8" r=".2"/>
<circle cx="138.2" cy="56.8" r=".15"/>
<circle cx="142.9" cy="56.9" r=".15"/>
<circle cx="81.8" cy="56.5" r=".15"/>
<circle cx="80.9" cy="65.8" r=".15"/>
<circle cx="84.9" cy="65.8" r=".15"/>
<circle cx="88.8" cy="65.8" r=".15"/>
<circle cx="96.9" cy="65.8" r=".15"/>
<circle cx="100.8" cy="65.8" r=".15"/>
<circle cx="104.9" cy="65.7" r=".15"/>
<circle cx="157.3" cy="67.4" r=".15"/>
<circle cx="114.2" cy="50.9" r=".15"/>
<circle cx="115.8" cy="59" r=".15"/>
<circle cx="117.4" cy="51.9" r=".15"/>
<circle cx="96.8" cy="52" r=".15"/>
<circle cx="144" cy="55.4" r=".15"/>
<circle cx="87.4" cy="54.4" r=".15"/>
<circle cx="108.1" cy="54.3" r=".15"/>
<circle cx="93.5" cy="51" r=".15"/>
<circle cx="135.4" cy="62.5" r=".15"/>
<circle cx="138.1" cy="59.3" r=".15"/>
<circle cx="134.6" cy="57.6" r=".15"/>
<circle cx="147.9" cy="62.5" r=".15"/>
<circle cx="146.7" cy="55.8" r=".15"/>
<circle cx="130.8" cy="57.6" r=".15"/>
<circle cx="157.1" cy="43.1" r=".5"/>
<circle cx="153.1" cy="43.1" r=".5"/>
<circle cx="149.1" cy="43.1" r=".5"/>
<circle cx="76.6" cy="43.1" r=".5"/>
<circle cx="72.6" cy="43.1" r=".5"/>
<circle cx="80.6" cy="43.1" r=".5"/>
<circle cx="145.1" cy="43.1" r=".5"/>
</g>
<g fill="none" stroke="#000" stroke-width=".15">
<path d="M10 10.2h190v128h-190zM12 12.2h186v124h-186zM60 10.2v2M110 10.2v2M160 10.2v2M72.6 53.5h10v8.5h-10zM72.6 45.8h10.2v5.9h-10.2zM84.4 47h16.5v13h-16.5zM91.5 42.4l-.3 .9-.2 .1M95 42.1h-.4l-.1 .4 .2-.1 .3 .1 .1 .1-.1 .4-.1 .1-.4-.1M95.2 44.6l-.1 .2M99.1 43.7h.7l-.4 .3 .3 .1v.5l-.1 .1-.5-.1"/>
<path d="M100.7 42.5l-.2 .2h-.2l-.2-.2 .1-.4h.3l.2 .1a.66 .66 0 0 1-.3 .9h-.2M105.1 46.9h16.3v13h-16.3zM110 42.5l.1-.1h.3v.7M110.8 42.4h.3M114.5 42.3l.3-.2v1M114.5 43.1h.5M10 60.2h2M88.4 60.7v1M88.9 61.3l.1 .1M88.9 60.7l-.1 .7h-.2l-.2-.1M89.8 60.8l-.2-.1-.2 .2 .1 .1 .3 .1v.3h-.4M105.4 60.6l.3-.2v1"/>
<path d="M105.4 61.4h.6M106.5 60.4h.1a.53 .53 0 0 1 .4 .5 .53 .53 0 0 1-.4 .5 .66 .66 0 0 1-.1-1zM108.1 60.7v1M108.6 61.2l.2 .2M108.6 60.7v.6l-.3 .1-.2-.2M109.5 60.7h-.2l-.2 .1 .1 .2 .3 .1v.2h-.4M114.3 60.7l-.3 .9-.1 .1M198 60.2h2M10 110.2h2M90 104.2h108v32h-108zM90 119.7h108M107.7 114.3v1.3l.2 .2"/>
<path d="M124.3 112a.37 .37 0 0 1 .6 .1v.7M131.3 111.9l-.4-.1-.3 .3v.5l.1 .2h.2h.4M136.7 112.3l.7-.1-.1-.3-.4-.1-.2 .3v.7h.2h.4M198 110.2h2M60 136.2v2M90 132.7h108M90 129.7h108M90 125.7h108M95.5 124.4l.1 .1h-.1h-.1l.1-.1v.1M95.5 123.6l.1 .1-.1 .1-.1-.1 .1-.1v.2M97.7 121.7v.1h-.1l.1-.1v.1M97.7 120.9v.1v.1l-.1-.1 .1-.1v.2"/>
<path d="M110 136.2v2M110 129.7v3M114.4 123.6l-.4-.1-.3 .3v.5l.2 .2h.1h.4M115.1 123.6l.4-.1 .3 .3v.5l-.1 .2h-.2h-.4M115.1 123v1.5M120.2 120.9a.41 .41 0 0 1 .7 .2v.5a.41 .41 0 0 1-.4 .3 .41 .41 0 0 1-.4-.3v-.5zM121.5 121a.37 .37 0 0 1 .7 .1v.7M121.5 120.8v1M122.2 121.1l.2-.3 .3 .1 .1 .9M122.7 133a1.72 1.72 0 0 1 0 2.3M130.7 131.4h1.2M132.4 130.4h1l-.5 .6a.41 .41 0 0 1 .5 .3v.4l-.2 .2h-.5l-.3-.1"/>
<path d="M133.9 130.9l.5-.5v1.5M133.9 131.9h.9M160 136.2v2M174 129.7v6.5M183.3 133.7l.4-.5v1.5M183.3 134.7h.9"/>
</g>
<path d="M132.6 127.4h.8a.55 .55 0 0 0 .4-.5 .55 .55 0 0 0-.3-.5h-.7l-.3 2M153.3 127.3h.7a.49 .49 0 0 0 .4-.4 .49 .49 0 0 0-.3-.5h-.7l-.2 2h.7a.53 .53 0 0 0 .5-.5 .53 .53 0 0 0-.4-.6" fill="none" stroke="#000" stroke-width=".4"/>
<g fill="none" stroke="#000" stroke-width=".14">
<path d="M71.4 41.9h2.4v2.4h-2.4zM74.1 56.3h.4M74.1 59h.4M74.1 48.6h.4M74.2 49.1h.2M74.2 50.1h.2M75.4 41.9h2.4v2.4h-2.4zM76.3 57.9h2v.7M78.3 47.6v.6M78.3 49.2v.7h-1.4M78.3 55.2v.7M78.3 56.9v.6h-1.4"/>
<path d="M78.3 59.6v.6h-1.4M79.4 41.9h2.4v2.4h-2.4zM80.7 55.9h.4M80.7 57h.4M80.7 49.2h.4M86.3 49.5v1.4h.7M86.9 53.3v.4M88 53.3v.4M88.6 48.9v2h-.6M89.7 54.8h.5M89.7 53.8h.5M89.8 53.2h.3"/>
<path d="M90.2 49.8h.5M92.5 52.9h-.7v2M92.6 51.5h.3M93.5 52.9h.6v1.4M94.6 57.9v.4M95.3 53.9h-.7v2M95.7 51h.5M95.7 49.9h.5M95.7 52.5h.5M95.7 51.5h.5M96.3 53.9h.6M102.9 53.6h.4"/>
<path d="M102.9 54.6h.4M103 53h.2M106.9 49.4v1.4h.7M107.6 53.2v.4M108.6 53.2v.4M109.3 48.8v2h-.7M110.4 54.7h.4M110.4 53.7h.4M110.5 53.1h.2M110.9 49.7h.4M113.1 52.7h-.7v2M113.3 51.4h.2"/>
<path d="M114.1 52.7h.7v1.4M115.3 57.9v.4M115.9 53.9h-.7v2M116.4 52.4h.4M116.4 51.4h.4M116.4 50.8h.4M116.4 49.8h.4M116.9 53.9h.7M127.6 59.8v5.4M137.8 59.8v3.9M143.5 59.8v5.4M143.9 41.9h2.4v2.4h-2.4z"/>
<path d="M147.9 41.9h2.4v2.4h-2.4zM151.9 41.9h2.4v2.4h-2.4zM153.7 59.8v3.9M155.9 41.9h2.4v2.4h-2.4zM80.4 66.3v.5M81.4 66.3v.5M84.4 66.3v.5M85.4 66.3v.5M88.3 66.3v.5M89.3 66.3v.5M96.4 66.3v.5M97.4 66.3v.5"/>
<path d="M100.3 66.3v.5M101.3 66.3v.5M104.4 66.3v.5M105.4 66.3v.5M110.8 67.1h.4M114.7 67.1h.4M118.6 67.1h.4M156.8 66.3v.5M157.8 66.3v.5"/>
</g>
<g fill="#000" stroke="#000" stroke-width=".14">
<path d="M117.3 45.3a.26 .26 0 0 1 .3-.1 .26 .26 0 0 1 .1 .3h-.1v-.1a.13 .13 0 0 0-.2 0 .13 .13 0 0 0 0 .2 .13 .13 0 0 0 .2-.1h.1a.28 .28 0 0 1-.4 .2 .28 .28 0 0 1 0-.4zM117.8 45.2h.4l.1 .3h-.1v-.1a.12 .12 0 0 0-.2 0 .12 .12 0 0 0 0 .2 .12 .12 0 0 0 .2-.1h.1v.2l-.1 .1-.2-.1v.5h.3v.5h-.1v-.4l-.1-.1-.1 .5h-.2zM118.5 45.2a.25 .25 0 0 1 .2 0 .25 .25 0 0 1 .2 .2l-.3-.1-.1 .1h.4v.1h-.4l.1 .2 .2-.1a.27 .27 0 0 1-.4 .1 .27 .27 0 0 1 0-.4zM118.4 46.2a.28 .28 0 0 1 .4-.1 .28 .28 0 0 1 .1 .4h-.4l.1 .1 .3-.1-.1 .2a.23 .23 0 0 1-.3 0 .23 .23 0 0 1 0-.3h.2v-.1zM119 46.1l.4 .1a.25 .25 0 0 0-.3 .3v.2h-.1zM119 45.2h.4l.1 .6h-.2v-.3a.13 .13 0 0 0-.1-.2 .13 .13 0 0 0-.1 .2v.3h-.1zM119.5 46.2h.3v-.3h.1v.5h-.1v-.1a.16 .16 0 0 0-.3 .1 .16 .16 0 0 0 .3 .1v-.1h.1v.3h-.1a.31 .31 0 0 1-.4-.2 .31 .31 0 0 1 .1-.3zM118.6 41.3l.2-.2 .5 .4 .4-.2 .1-.6h.6l.1 .6 .5 .2 .5-.4 .4 .5a.57 .57 0 0 0-.2 .7 .57 .57 0 0 0 .6 .3v.6l-.1 .1a.54 .54 0 0 0-.6 .4 .54 .54 0 0 0 .3 .6l-.4 .4-.2-.1a.3 .3 0 0 0-.5-.1l-.4-.9a.63 .63 0 0 0 .3-.8 .63 .63 0 0 0-.8-.4 .63 .63 0 0 0-.3 .8l.2 .3a1.02 1.02 0 0 1-.3 .9l-.1 .1a.55 .55 0 0 0-.6 .2l-.2-.1a.35 .35 0 0 1-.3-.3 .35 .35 0 0 1 .3-.4v-.1a.55 .55 0 0 0-.7-.6v-.6a.57 .57 0 0 0 .7-.3 .57 .57 0 0 0-.3-.7zM119.9 45.2h.4l-.1 .1-.2 .1a.24 .24 0 0 1 .3 .1 .24 .24 0 0 1-.2 .3 .24 .24 0 0 1-.3-.2h.3h.1a.22 .22 0 0 1-.3-.1 .22 .22 0 0 1 0-.3zM120 46.1h.1l.1 .4 .1-.4h.1l.2 .4 .1-.4h.1l-.2 .6h-.1l-.1-.4-.1 .4h-.1zM120.4 45.3a.26 .26 0 0 1 .3-.1 .26 .26 0 0 1 .2 .3h-.2a.14 .14 0 0 0-.1-.2 .14 .14 0 0 0-.1 .2l.1 .1 .1-.1h.2a.28 .28 0 0 1-.4 .3 .28 .28 0 0 1-.1-.5zM120.9 46.2a.28 .28 0 0 1 .3-.1 .28 .28 0 0 1 .1 .4h-.3l.1 .1 .2-.1v.2h-.1a.21 .21 0 0 1-.4-.1 .2 .2 0 0 1 .2-.2h.2v-.1z"/>
<path d="M121 45.2h.1v.2a.17 .17 0 0 0 0 .2 .17 .17 0 0 0 .2 0v-.4h.2v.6a.35 .35 0 0 1-.5-.3zM121.4 46.1l.4 .1-.2 .1v.4h-.2zM121.6 45.2h.4l-.3 .2v.4h-.1zM121.9 46.2l.1-.1a.25 .25 0 0 1 .3 .2h-.1a.11 .11 0 0 0-.1-.1 .11 .11 0 0 0-.1 .2l.3-.1v.2h-.3l.1 .1h.2a.26 .26 0 0 1-.4 .1 .26 .26 0 0 1-.1-.4zM122 45.2h.3l.2 .1h-.1a.2 .2 0 0 0-.2 .1 .2 .2 0 0 0 0 .2 .2 .2 0 0 0 .2 0 .28 .28 0 0 1-.4 .1 .28 .28 0 0 1 0-.5zM122.6 45.2h.3l.1 .2-.2-.1-.2 .1h.4v.1l-.4 .1 .1 .1 .2-.1a.29 .29 0 0 1-.4 .1 .29 .29 0 0 1 .1-.5zM123.9 46a.53 .53 0 0 1 .7 .4h-.1l-.2-.2-.3-.1v.5l.3-.1 .2-.1h.1a.54 .54 0 0 1-.8 .2zM123.9 41.1h3.3a.61 .61 0 0 0 .6 .7 .61 .61 0 0 0 .6-.7l.1 .1v3.9h-.2l-.1-.1v-2.4h-.9l.1 1.7-.1 .8h.5h-.7l-1.4-1.8 1.4-1.6h-1.2l-.1 .3-.7 1v-1l.1-.3h-1.1l.1 .2 .1 .8-.1 2.1-.1 .3h1.1l-.1-.3v-1l.7 1 .1 .3h2.6v.5h-.5h-4.1zM125 46h.6v.1h-.5v.2h.4l-.4 .1v.2h.5l-.4 .1a.2 .2 0 0 1-.2 0 .2 .2 0 0 1 0-.3zM126 46.1v-.1a.41 .41 0 0 1 .7 .1l-.6 .1a.52 .52 0 0 1 .6 .3l-.1 .1a.51 .51 0 0 1-.7 0h.2a.32 .32 0 0 0 .4-.1l-.1-.1a.32 .32 0 0 1-.3 0 .32 .32 0 0 1-.1-.3zM127.1 46l.1 .1v.6l-.1-.1zM127.6 46.1l.4-.1 .3 .1h-.3a.24 .24 0 0 0-.3 .3 .24 .24 0 0 0 .4 .2l.1-.1-.1-.1a.19 .19 0 0 1 .3 0 .19 .19 0 0 1-.1 .3 .43 .43 0 0 1-.6 0 .43 .43 0 0 1-.1-.6z"/>
<path d="M128.8 46l.6 .5v-.5h.1v.4a.15 .15 0 0 1 0 .3 .15 .15 0 0 1-.2-.1l-.4-.4v.3a.11 .11 0 0 1 0 .2 .11 .11 0 0 1-.2 0 .11 .11 0 0 1 0-.2zM130 46h.6l-.1 .1h-.4l-.1 .2h.4l-.3 .1v.2h.5l-.1 .1h-.3a.2 .2 0 0 1-.3 0 .2 .2 0 0 1 0-.3zM129.3 42.1a1.56 1.56 0 0 1 2-.1l-.3 .5a1.17 1.17 0 0 0-1.1 0 1.41 1.41 0 0 0 .3 2 .8 .8 0 0 0 .8-.2l.3 .6a1.63 1.63 0 0 1-1.9 0 1.63 1.63 0 0 1-.6-1.8l.2-.5zM130.9 46a.63 .63 0 0 1 .8 .3l-.1 .1-.2-.2-.3-.1v.5l.3-.1 .2-.1h.1l-.2 .3h-.5zM131.7 42.7h.1a1.61 1.61 0 0 1 1.7 .3l.1 .4v1h-.8v-.3a.38 .38 0 0 0-.4 0 .38 .38 0 0 0-.2 .5h.3l.3-.2h.8l.1 .7h-.8v-.1a.87 .87 0 0 1-1.5-.4 .87 .87 0 0 1 1-1.1h.4a.54 .54 0 0 0-.4-.4 .54 .54 0 0 0-.5 .2zM132.8 46l.3 .5 .1-.2a.16 .16 0 0 1 .2-.2 .16 .16 0 0 1 .1 .3l.1 .1 .2-.5h.1l-.3 .7h-.1l-.1-.3-.3 .3zM135.4 41.5h.9v2.9h-.8v-1.1a.46 .46 0 0 0-.6 0 .46 .46 0 0 0-.1 .5v.1a.46 .46 0 0 0 .1 .6 .46 .46 0 0 0 .6-.1h.8l.1 .7h-.9v-.1a1 1 0 0 1-1.2 0 1 1 0 0 1-.4-1.1 1.04 1.04 0 0 1 1.4-1.3l.2 .2v-1zM134.2 46h.1v.7h-.1zM134.6 46h.8l-.1 .1h-.3v.6l-.1-.1v-.5h-.3zM135.6 46h.1l.1 .3h.4l.1-.3h.1v.7h-.1l-.1-.3h-.4l-.1 .3h-.1z"/>
<circle cx="127.8" cy="41.2" r=".47"/>
</g>
<path d="M70 40.5l.5-.3 .6-.1h87.5a1.5 1.5 0 0 1 1.5 1.5v36.5l-1 1h-15.2l-.5-.5v-9a.5 .5 0 0 0-.5-.5 .5 .5 0 0 0-.5 .5v9l-.5 .5h-71.3l-1-1v-36.5l.1-.7z" fill="none" stroke="#575757" stroke-width=".14"/>
<g font-size="2.8">
<text x="91" y="129.1">Title:</text>
<text x="100.3" y="129.1">Keithley</text>
<text x="114.1" y="129.1">615</text>
<text x="121.7" y="129.1">PC209</text>
<text x="133.4" y="129.1">Replacement</text>
<text x="154.4" y="129.1">Board</text>
</g>
<g font-size="2.1">
<text x="91" y="113.4">Rev</text>
<text x="96.2" y="113.4">1.1:</text>
<text x="101.8" y="113.4">Fix</text>
<text x="106.3" y="113.4">3.6</text>
<text x="111.2" y="113.4">V connection</text>
<text x="127.3" y="113.4">on</text>
<text x="131.3" y="113.4">card</text>
<text x="137.5" y="113.4">edge</text>
<text x="91" y="119.4">Peter</text>
<text x="91" y="116.4">Rev</text>
<text x="96.2" y="116.4">1.0:</text>
<text x="98.3" y="119.4">Farley</text>
<text x="101.8" y="116.4">Initial</text>
<text x="109.6" y="116.4">Design</text>
<text x="91" y="125.1">File:</text>
<text x="91" y="122.4">Sheet:</text>
<text x="97.4" y="125.1">PC209.kicad_pcb</text>
<text x="99.2" y="122.4">BlackAndWhiteBottom</text>
<text x="91" y="135.3">KiCad</text>
<text x="91" y="132.5">Size:</text>
<text x="97.7" y="132.5">A5</text>
<text x="98.7" y="135.3">E.D.A.</text>
<text x="107.6" y="135.3">kicad</text>
<text x="113" y="132.5">Date:</text>
<text x="114.8" y="135.3">(6.0.11)</text>
<text x="120" y="132.5">2023-01-31</text>
<text x="176" y="132.5">Rev:</text>
<text x="176" y="135.3">Id:</text>
<text x="180.1" y="135.3">1/1</text>
<text x="182.1" y="132.5">1.1</text>
</g>
<g font-size="1.8">
<text x="35" y="12.2">1</text>
<text x="85" y="12.2">2</text>
<text x="135" y="12.2">3</text>
<text x="185" y="12.2">4</text>
<text x="10.4" y="36.2">A</text>
<text x="198.4" y="36.2">A</text>
<text x="10.3" y="86.2">B</text>
<text x="198.3" y="86.2">B</text>
<text x="10.3" y="136.2">C</text>
<text x="198.3" y="136.2">C</text>
<text x="35" y="138.2">1</text>
<text x="85" y="138.2">2</text>
<text x="135" y="138.2">3</text>
<text x="185" y="138.2">4</text>
</g>
<g font-size="1.4">
<text x="71.3" y="41.9">TP1</text>
<text x="75.3" y="41.9">TP2</text>
<text x="79.3" y="41.9">TP3</text>
<text x="143.8" y="41.9">TP4</text>
<text x="147.8" y="41.9">TP5</text>
<text x="151.8" y="41.9">TP6</text>
<text x="155.8" y="41.9">TP7</text>
<text x="72.9" y="47.5">R18</text>
<text x="76.6" y="47.6">Q9</text>
<text x="85.6" y="43.4">Keithley</text>
<text x="85.6" y="45">Peter</text>
<text x="90.1" y="45">Farley,</text>
<text x="92.2" y="43.4">615</text>
<text x="95.6" y="43.4">PC209</text>
<text x="95.7" y="45">2023</text>
<text x="101.1" y="43.4">Replacement</text>
<text x="111.3" y="43.4">V1.1</text>
<text x="144.3" y="45.1" transform="rotate(90 144.3 45.1)">Pulse</text>
<text x="148.3" y="45.1" transform="rotate(90 148.3 45.1)">Delay</text>
<text x="152.3" y="45.1" transform="rotate(90 152.3 45.1)">Inv</text>
<text x="156.3" y="45.1" transform="rotate(90 156.3 45.1)">Store</text>
<text x="72.6" y="53.3">Print</text>
<text x="73.4" y="51.8">C2</text>
<text x="76.8" y="53.3">A</text>
<text x="79.5" y="48.1">R19</text>
<text x="84.6" y="48.8" transform="rotate(90 84.6 48.8)">Q10</text>
<text x="85.2" y="52.1" transform="rotate(90 85.2 52.1)">R26</text>
<text x="89.1" y="52.1">C6</text>
<text x="89.1" y="48.8">R21</text>
<text x="92.2" y="50.4">C3</text>
<text x="97.2" y="53.3" transform="rotate(90 97.2 53.3)">Q14</text>
<text x="97.5" y="51.3">R22</text>
<text x="97.6" y="52.8">R24</text>
<text x="102.2" y="51.9">C5</text>
<text x="105.2" y="48.7" transform="rotate(90 105.2 48.7)">Q11</text>
<text x="105.7" y="52" transform="rotate(90 105.7 52)">R27</text>
<text x="109.7" y="52">C7</text>
<text x="109.8" y="48.6">R20</text>
<text x="113" y="50.3">C4</text>
<text x="117.7" y="53.2" transform="rotate(90 117.7 53.2)">Q15</text>
<text x="118.1" y="52.7">R25</text>
<text x="118.1" y="51.1">R23</text>
<text x="72.9" y="55.2">R31 Q16</text>
<text x="72.9" y="57.9">R35</text>
<text x="79.5" y="58.7">R32</text>
<text x="88.6" y="56.5">R30</text>
<text x="91.6" y="56.9">Q13</text>
<text x="95.7" y="56.7" transform="rotate(90 95.7 56.7)">R33</text>
<text x="101.7" y="56.3">R28</text>
<text x="109.2" y="56.5">R29 Q12</text>
<text x="116.4" y="56.7" transform="rotate(90 116.4 56.7)">R34</text>
<text x="72.6" y="63.6">Print</text>
<text x="76.3" y="61.9">Q17</text>
<text x="76.8" y="63.6">B</text>
<text x="78.7" y="65.2" transform="rotate(90 78.7 65.2)">R36</text>
<text x="82.7" y="65.2" transform="rotate(90 82.7 65.2)">R37</text>
<text x="84.6" y="61.8">100</text>
<text x="86.6" y="65.2" transform="rotate(90 86.6 65.2)">R38</text>
<text x="90.6" y="61.8">pulse</text>
<text x="94.7" y="65.2" transform="rotate(90 94.7 65.2)">R39</text>
<text x="98.6" y="65.2" transform="rotate(90 98.6 65.2)">R40</text>
<text x="102.7" y="65.2" transform="rotate(90 102.7 65.2)">R41</text>
<text x="109.6" y="65.9">R42</text>
<text x="110.3" y="61.7">delay</text>
<text x="113.5" y="65.9">R43</text>
<text x="117.4" y="65.9">R44</text>
<text x="126" y="60.8" transform="rotate(90 126 60.8)">U1</text>
<text x="141.9" y="60.8" transform="rotate(90 141.9 60.8)">U2</text>
<text x="155.1" y="65.2" transform="rotate(90 155.1 65.2)">R45</text>
<text x="70.2" y="69.5">1</text>
<text x="157.7" y="69.6">22</text>
</g>
</svg>
